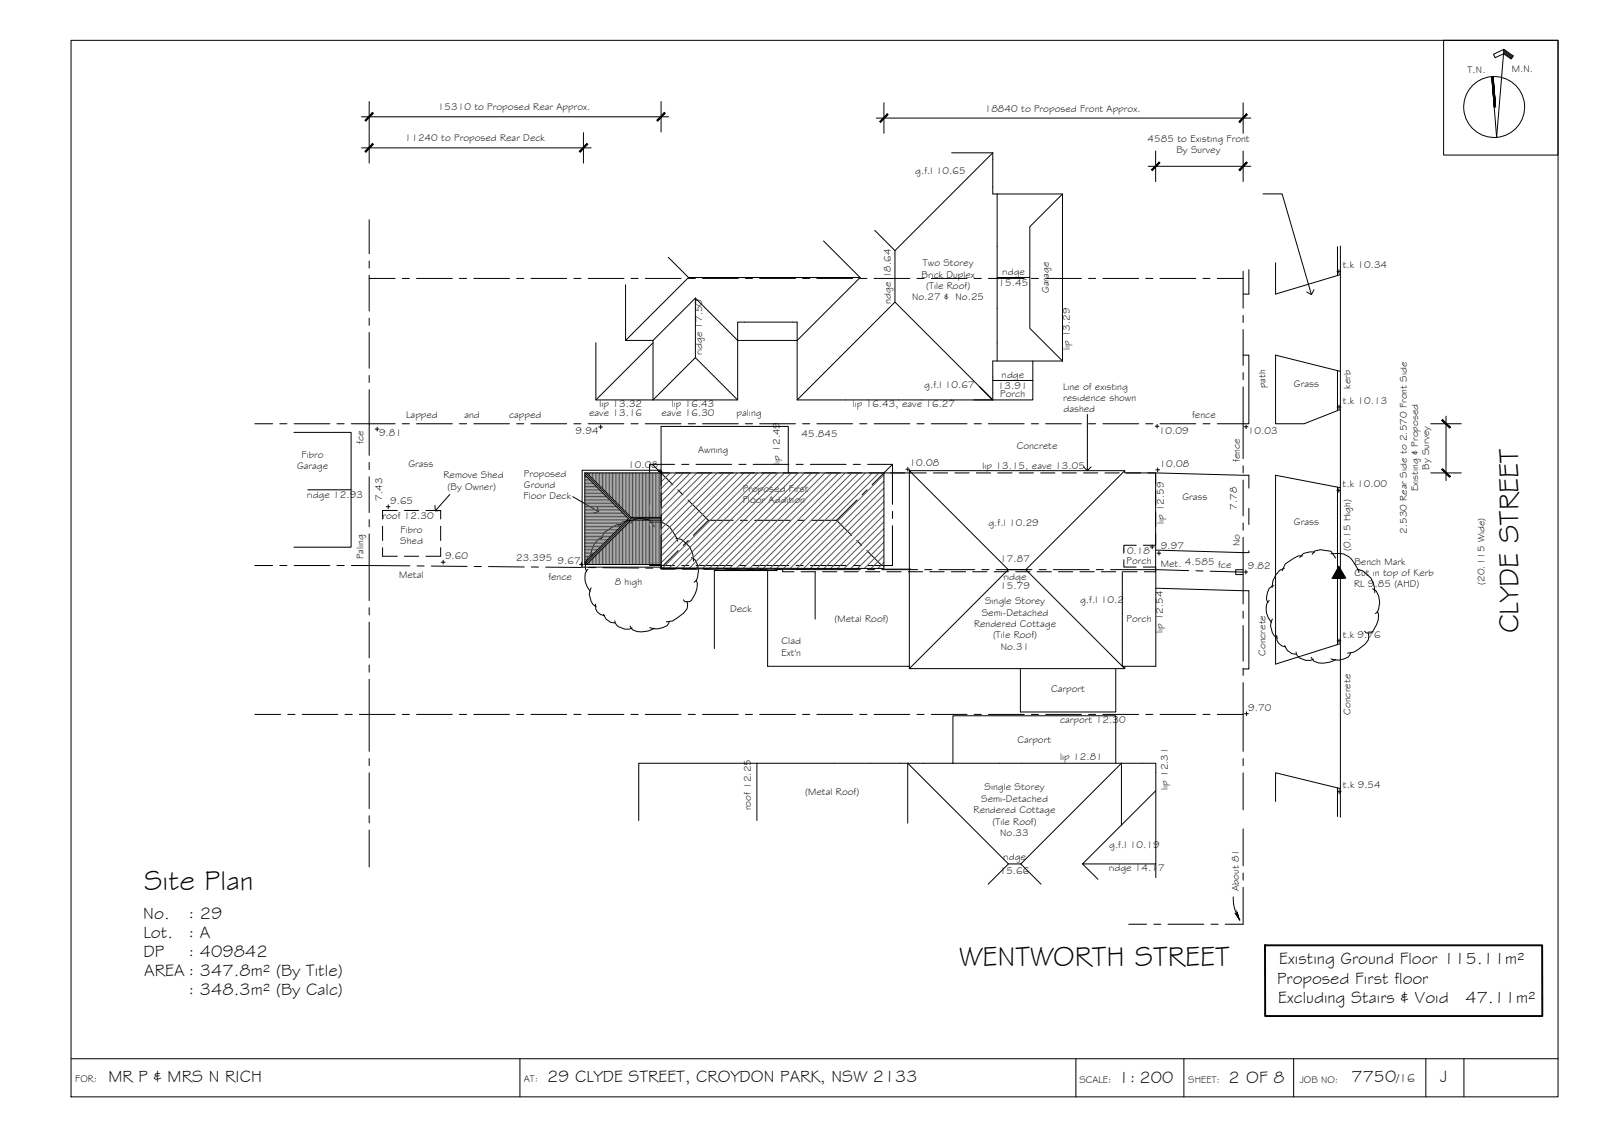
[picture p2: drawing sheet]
<svg xmlns="http://www.w3.org/2000/svg" width="420mm" height="297mm" viewBox="0 0 420 297" stroke-linecap="round" stroke-linejoin="round" font-family="sans-serif">
<!-- layer: BOUNDARY -->
<g fill="none" stroke="#000" stroke-width=".26">
<path d="M96.8 57.6v8.9M96.8 68.4v1.9M96.8 72.2v9.3M96.8 73h6.8M105.5 73h1.9M109.2 73h9.4M120.5 73h1.9M124.3 73h9.3M135.5 73h1.9M139.2 73h9.4M150.5 73h1.9M154.2 73h9.4"/>
<path d="M165.5 73h1.9M169.2 73h9.4M180.5 73h1.9M184.2 73h9.4M195.5 73h1.9M199.2 73h9.4M210.5 73h1.9M214.2 73h9.4M225.5 73h1.9M229.2 73h9.4M240.5 73h1.9M244.2 73h9.4"/>
<path d="M255.5 73h1.9M259.2 73h9.4M270.5 73h1.9M274.2 73h9.4M285.5 73h1.9M289.2 73h9.4M300.5 73h1.9M304.2 73h9.4M315.5 73h1.9M319.2 73h6.8M326 71.1v9.7M96.8 83.4v1.9"/>
<path d="M96.8 87.2v9.3M96.8 98.4v1.9M326 82.7v1.9M326 86.4v9.4M326 97.7v1.8M66.8 111.1h4.7M73.4 111.1h1.9M77.1 111.1h9.4M88.4 111.1h1.9M96.8 102.2v8.9h-4.7M103.6 111.1h-6.8v8.3M105.5 111.1h1.9"/>
<path d="M109.2 111.1h9.4M120.5 111.1h1.9M124.3 111.1h9.3M135.5 111.1h1.9M139.2 111.1h9.4M150.5 111.1h1.9M154.2 111.1h9.4M165.5 111.1h1.9M169.2 111.1h9.4M180.5 111.1h1.9M184.2 111.1h9.4M195.5 111.1h1.9"/>
<path d="M199.2 111.1h9.4M210.5 111.1h1.9M214.2 111.1h9.4M225.5 111.1h1.9M229.2 111.1h9.4M240.5 111.1h1.9M244.2 111.1h9.4M255.5 111.1h1.9M259.2 111.1h9.4M270.5 111.1h1.9M274.2 111.1h9.4M285.5 111.1h1.9"/>
<path d="M289.2 111.1h9.4M300.5 111.1h1.9M304.2 111.1h9.4M315.5 111.1h1.9M319.2 111.1h6.8M326 101.4v18.8M96.8 140v8.3l10.7 .1M96.8 121.2v1.9M96.8 125v9.4M96.8 136.2v1.9M326 122.1v1.9M326 125.9v9.3"/>
<path d="M326 137.1v1.9M66.8 148.3h4.7M73.4 148.3h1.9M77.1 148.3h9.4M88.4 148.3h1.9M92.1 148.3h4.7v9.2M96.8 159.3v1.9M109.4 148.4h1.8M113.1 148.4l9.4 .1M124.4 148.5h1.8M128.1 148.5l9.4 .1M139.4 148.6l1.8 .1"/>
<path d="M143.1 148.7l9.4 .1M154.4 148.8h1.8M158.1 148.8l9.4 .1M169.4 148.9h1.8M173.1 149h9.4M184.4 149.1h1.8M188.1 149.1l9.4 .1M199.4 149.2h1.8M203.1 149.2l22.5 .1M227.5 149.3h1.9M231.3 149.3h9.4M242.5 149.3h1.9"/>
<path d="M246.3 149.3h9.3M257.5 149.3h1.9M261.3 149.3h9.3M272.5 149.3h1.9M276.3 149.3h9.4M287.5 149.3h1.9M291.3 149.3h11.8l8.7 .3M313.7 149.6l1.8 .1M326 140.9v9.1l-8.6-.3M326 150v8.3M96.8 163.1v9.4M96.8 174.3v1.9"/>
<path d="M96.8 178.1v18.9M326 160.2v1.9M326 164v9.3M326 175.2v1.9M326 179v18M66.8 187.3h6.8M75.5 187.3h1.9M79.3 187.3h9.3M90.5 187.3h1.9M94.2 187.3h9.4M96.8 198.9v1.8M105.5 187.3h1.9"/>
<path d="M109.2 187.3h9.4M120.5 187.3h1.9M124.3 187.3h9.3M135.5 187.3h1.9M139.2 187.3h9.4M150.5 187.3h1.9M154.2 187.3h9.4M165.5 187.3h1.9M169.2 187.3h9.4M180.5 187.3h1.9M184.2 187.3h9.4M195.5 187.3h1.9"/>
<path d="M199.2 187.3h9.4M210.5 187.3h1.9M214.2 187.3h9.4M225.5 187.3h1.9M229.2 187.3h9.4M240.5 187.3h1.9M244.2 187.3h9.4M255.5 187.3h1.9M259.2 187.3h9.4M270.5 187.3h1.9M274.2 187.3h9.4M285.5 187.3h1.9"/>
<path d="M289.2 187.3h9.4M300.5 187.3h1.9M304.2 187.3h9.4M315.5 187.3h1.9M319.2 187.3h6.8M326 198.9v1.8M96.8 202.6v9.4M96.8 213.9v1.8M96.8 217.6v9.7M326 202.6v9.7M326 217.3v9.7M326 228.9v1.9"/>
<path d="M326 232.6v9.7h-4.6M296 242.3h4.7M302.6 242.3h1.9M306.4 242.3h9.3M317.6 242.3h1.9"/>
</g>
<!-- layer: BORDER -->
<g fill="none" stroke="#000" stroke-width=".26">
<path d="M18.6 10.6h390v277h-390zM378.6 10.6h30v30.1h-30zM394.4 13.8l2.1 1.5M394.4 13.5l2.2 1.6M394.4 13.2l2.4 1.7M394.4 12.9l2.5 1.8-.6 .8-2-1.4-2.2 1-.4-.9 2.7-1.3-1.9 23.1-1.2-15.9M391.6 20.1l.6 7.9M18.6 277.6h390M136.4 277.6v10M282.2 277.6v10M310.5 277.6v10M339.3 277.6v10"/>
<path d="M374 277.6v10M383.9 277.6v10"/>
<circle cx="391.9" cy="28.1" r="8"/>
</g>
<g fill="#000" stroke="#000" stroke-width=".26">
<path d="M391.3 20.1l.6 8zM391.3 20.1h.2l.4 8z"/>
<path d="M391.5 20.1l.4 8 .3-.1zM391.5 20.1l.7 7.9z"/>
</g>
<!-- layer: ROOFPLAN EXIST. -->
<g fill="none" stroke="#000" stroke-width=".26">
<path d="M249.6 40.1h10.8M260.4 40.1v10.8h1.1M260.4 40.1l-25.7 25.6v13.5M261.5 50.9h17.2v43.8M261.5 50.9v43.8M278.7 50.9l-8.6 8.5v26.7l8.6 8.6M164.1 74.7v14.6h7.2M175.3 67.5l5.3 5.3M180.6 72.8h45l-16.5 16.5h-15.6l-11.1-11.1M180.6 72.8l-16.5 16.5M182.4 78.2l-11.1 11.1M182.4 78.2v15.6"/>
<path d="M216 63.2l9.6 9.6M229.4 60.4l5.3 5.3M261.5 72.8h8.6M156.3 89.9v15h15l11.1-11.1 11.1 11.1M171.3 89.3v15.6h22.2v-20.5h15.6v20.5h51.3v-10.2h18.3M171.3 89.9l-15 15M260.4 99.8h10.5M270.9 94.7v10.2h-15.5M77.1 113.4h15v30.1h-15M173.4 111.8h33.3v12.2M256.8 101.3l3.6 3.6-25.7-25.7-25.6 25.7M80.7 128.4h11.4"/>
<path d="M231.9 124h7.2M238.5 123.4v51.9M295 123.4l-26 25.9h-4.6M201.3 149.6h-13.9v20.4M201.3 149.6v25.1h37.2M201.3 149.6h2.5M213.8 149.9v12.4M231.9 149.2h7M264.4 149.3l-25.9-25.9h56.5v.6h8.1v50.7h-8.7M264.4 149.3l-25.9 26h56.5v-.6M269 149.3l26 26M294.4 149.9v24.8"/>
<path d="M267.6 175.3v11.4h25v-11.4M294.4 174.7h.1M198.5 215.1v-15h104.6v30M198.5 200.1h-31v15M238.1 215.8v-15.7l26.4 26.4h3.2M249.9 200.1v-12.4h42.7v12.4M294.1 200.6v15.7M294.1 200.1l-26.4 26.4M303.1 207.3l-19.2 19.2h19.2M264.5 226.5l-5.3 5.3M267.7 226.5l5.3 5.3M283.9 226.5l4.1 4"/>
</g>
<!-- layer: EXISTING -->
<g fill="none" stroke="#000" stroke-width=".26">
<path d="M327.5 70.7v6.4h-1.5M350.8 64.7v7.5M351.5 64.5v7.5l-17 5.1v-8.2M351.5 72v25.4M326 93.1h1.5v18h-1.5M350.8 97.2v10.4M351.5 107.4v-10l-17-4.3v18h7.5l9.5-3.7v20.5l-17-3.3v49.5l17-5.3v-40.9M100.3 138v3.7M104.2 133.8h-3.9v2.3M106.1 133.8h3.7M111.7 133.8h3.9v2.3M115.6 138v3.7"/>
<path d="M173.4 129.2v3.7M173.4 134.8v3.7M175.4 124h-2v3.3M177.3 124h3.7M182.9 124h3.8M188.6 124h3.7M194.2 124h3.7M199.8 124h3.7M205.4 124h3.8M211.1 124h3.7M216.7 124h3.7M222.3 124h3.7"/>
<path d="M227.9 124h3.8M233.6 124h3.7M239.2 124h3.7M244.8 124h3.7M250.4 124h3.8M256.1 124h3.7M261.7 124h3.7M267.3 124h3.7M272.9 124h3.8M278.6 124h3.7M284.2 124h3.7M289.8 124h3.7"/>
<path d="M295.4 124h3.8M301.1 124h2v2.8M303.1 139.9v3.1h-3.2M303.1 128.7v3.8M303.1 134.3v3.8M303.1 124l24.4 .6v3.4M327.5 133.3v4.2M350.8 127.7v41.3M100.3 143.6v2.2h3.9M106.1 145.8h3.7M115.6 143.6v2.2h-3.9M173.4 140.4v8.8h3.7"/>
<path d="M179 149.2h3.8M184.6 149.2h3.8M190.3 149.2h3.7M195.9 149.2h3.7M201.5 149.2h3.8v.7h2.9M210.1 149.9h3.8M215.7 149.9h3.8M221.4 149.9h3.7M227 149.9h3.7M232.6 149.9h3.8M238.2 149.9h3.8M243.9 149.9h3.7"/>
<path d="M249.5 149.9h3.7M255.1 149.9h3.8M260.7 149.9h3.8M266.4 149.9h3.7M272 149.9h3.7M277.6 149.9h3.8M283.2 149.9h3.8M288.9 149.9h3.7M294.5 149.9h3.7M294.8 146.7v2h3.2M298 143h-3.2v1.9M299.9 148.7h3.2v1.2h-3"/>
<path d="M303.1 144.2l22.9 .7M303.1 154.2l22.9 .7M326 149.4h-1.9v1.2h1.9M327.5 154.9v20.5h-1.5M327.5 144.4v.5M351.5 168.8v37.9l-17-4.1v7.5M350.8 206.6v7.5M351.5 206.7v7.5"/>
</g>
<!-- layer: ROOFPLAN NEW -->
<g fill="none" stroke="#000" stroke-width=".26">
<path d="M170.4 137.8v10.5h6.5M170.4 134.1v1.8M171.1 121.7l5.4 5.4M176.9 121.7h-6.5v10.5M177.8 128.4l1.3 1.3M178.8 121.7h1.9M180.5 131.1l5.3 5.3h6.5M182.5 121.7h9.4M185.8 136.4l-4 3.9M193.8 121.7h1.9M194.2 136.4h1.8M197.5 121.7h9.4"/>
<path d="M197.9 136.4h9.4M208.8 121.7h1.9M209.2 136.4h1.8M212.5 121.7h9.4M212.9 136.4h6.5M219.4 136.4l4 3.9M223.8 121.7h1.9M224.8 131.1l-5.4 5.3M227.4 128.4l-1.3 1.3M227.5 121.7h6.6M234.1 137.8v10.5h-6.6M234.1 121.7l-5.4 5.4"/>
<path d="M234.1 121.7v10.5M234.1 134.1v1.8M177.9 144.3l-4 4M178.8 148.3h1.9M180.5 141.7l-1.3 1.3M182.5 148.3h9.4M193.8 148.3h1.9M197.5 148.3h9.4M208.8 148.3h1.9M212.5 148.3h9.4M223.8 148.3h1.9M224.7 141.7l1.3 1.3"/>
<path d="M227.3 144.3l4 4"/>
</g>
<!-- layer: 0.13 -->
<g fill="none" stroke="#000" stroke-width=".26">
<path d="M162.9 137.5h-1.1l-3.4 2.1-.8 1.8M165.5 137.1l.7-.9 1.4-.3 2.8 .4 1.2 1.8M166.1 136.6l-1.2-.1-1.7 .4-1 1M170.4 137a5.1 5.1 0 0 1 6.1 2.4l1 1.7 .3 .8M154.2 149.3a3 3 0 0 0-.7 3.2l.5 1.3 .8 1.2M155 154.1a3.7 3.7 0 0 0 1.3 5M155.4 145.4h-.4l-.8 .6a3.4 3.4 0 0 0-.3 3.8M156.2 158.4v.5a2.29 2.29 0 0 0 2.3 2.5M158.2 140.8a5.2 5.2 0 0 0-3.3 5.1M177.3 141.1a5.3 5.3 0 0 1 3.9 3.1l.5 1.3 .2 1.6M180.2 157.7l.1 .9-.1 1-.9 1.1-2.8 2.1-1.7 .2M181.3 146.2a3.5 3.5 0 0 1 1.9 3.5l-.2 1.7-.4 .8-.6 .4"/>
<path d="M182.5 152.1a3.9 3.9 0 0 1-.1 3.5l-1.1 1.8-.5 .3h-1.2l-.4-.4M332.9 157.5a3.1 3.1 0 0 0-.7 3.2l.4 1.3 .8 1.2M334.1 153.6a2.21 2.21 0 0 0-1.7 1.8l-.2 1.3 .4 1.3M336.9 149a5.2 5.2 0 0 0-3.3 5.1M341.6 145.7h-1.1l-3.4 2.1-.8 1.8M344.1 145.3l.8-.9 1.4-.3 2.8 .4 1.2 1.8M344.8 144.8l-1.2-.1-1.7 .4-1 1M349.1 145.2a5.1 5.1 0 0 1 6 2.4l1.1 1.7 .2 .8M355.9 149.3a5.4 5.4 0 0 1 4 3.1l.5 1.3 .2 1.7M360 154.4l.9 .5a5.5 5.5 0 0 1 .4 5.6l-.6 .4M158.3 161.1a3.1 3.1 0 0 0 3 2.2M161.3 162.8v.5a3.2 3.2 0 0 0 4.5 1.3"/>
<path d="M165.2 164.1a2.56 2.56 0 0 0 3.1 1.6l1.7-.3 1.7-.7M175.5 162.9l-.1 .5-.5 .7a5 5 0 0 1-4.5 .4M333.7 162.3a3.7 3.7 0 0 0 1.3 5M334.8 166.6l.1 .5a2.28 2.28 0 0 0 2.3 2.5M336.9 169.3a3.1 3.1 0 0 0 3 2.2M339.9 171l.1 .5a3.2 3.2 0 0 0 4.5 1.3M343.9 172.3a2.54 2.54 0 0 0 3.1 1.6l1.7-.3 1.7-.7M354.2 171.1l-.1 .5a4.4 4.4 0 0 1-4.5 1.3l-.5-.2M358.8 165.9l.2 .9-.2 1-.8 1.1-2.9 2.1-1.7 .2M361.2 160.3a3.8 3.8 0 0 1-.2 3.5l-1 1.8-.5 .3h-1.2l-.4-.4"/>
</g>
<!-- layer: TEXT -->
<path d="M323.4 235.1l.2 2.3 .7 2.1 .3-.1-.1-.3M323.9 239.4l1.3 1.9" fill="none" stroke="#000" stroke-width=".26"/>
<g fill="#000" stroke="#000" stroke-width=".26">
<path d="M324.4 239.5l.2-.1v.9zM324.8 240.4l.4 .9z"/>
<path d="M351.1 148.5l1.8 3h-3.5zM349.4 151.5h3.5z"/>
<path d="M324.6 239.4l.1 1zM324.6 239.4l.1 1z"/>
<path d="M324.4 239.5l.2 .8zM324.1 239.6l.3 .4v-.5z"/>
<path d="M324.6 239.9l.1 .5zM324.6 239.9l.1 .5z"/>
<path d="M324.7 240l.1 .6zM324.7 240l.1 .6z"/>
</g>
<!-- layer: BLD_ADJ -->
<path d="M294.1 200.1v.5" fill="none" stroke="#545454" stroke-width=".26"/>
<!-- layer: BLD_01 -->
<path d="M173.4 149.1l27.9 .1" fill="none" stroke="#000" stroke-width=".26"/>
<!-- layer: Detail -->
<path d="M326 144.9h1.5M326 154.9h1.5" fill="none" stroke="#000" stroke-width=".26"/>
<!-- layer: HGTS_11 -->
<g fill="none" stroke="#000" stroke-width=".26">
<path d="M350.7 71.2h.9M351.2 70.7v1M98.4 112.5h1M98.9 112v1M157 111.9h1M157.5 111.4v1M303 111.8h1M303.5 111.2v1M326.3 111.9h1M326.8 111.4v1M350.7 106.7h1M351.2 106.2v1"/>
<path d="M101.3 132.8h1M101.8 132.3v1M172.6 123.6h1M173.1 123.1v1M237.6 123h1M238.1 122.5v1M303.1 123.2h1M303.6 122.7v1M350.6 128.6h1M351.1 128.1v1M115.7 147.4h1M116.2 146.9v1"/>
<path d="M152 148h1M152.5 147.5v1M301.7 143.4h1M302.2 142.9v1M303.5 145h.9M304 144.5v1M326.2 150h1M326.8 149.5v1M350.7 168h1M351.2 167.5v1M326.4 187.1h1M326.9 186.6v1"/>
<path d="M350.7 207.6h1M351.2 207.1v1"/>
</g>
<!-- layer: 0 -->
<path d="M331.2 50.8h5.1l7.6 26.4M344.6 76l-.7 1.2-1.2-.6M285.2 108.6v14.8M114.1 132.5l.1 1.4h1.4M118 129.6l-3.8 4.3M150.2 130.2l6.8 3.9M156.6 132.8l.4 1.3-1.4 .4M284.2 122.4l1 1 1-1" fill="none" stroke="#000" stroke-width=".26"/>
<!-- layer: DIMENSION -->
<g fill="none" stroke="#000" stroke-width=".26">
<path d="M94.8 30.6h80.6M94.8 38.8h60.2M96.8 26.6v8M96.8 34.8v8M153 34.8v8M173.4 26.6v8M229.8 31h98.2M231.8 27v8M303.1 39.6v8M326 27v8M326 39.6v8M301.1 43.6h26.9"/>
<path d="M375.2 111.1h8.1M379.3 109.1v16.9M375.2 124h8.1"/>
</g>
<!-- layer: 0 -->
<g fill="#000" stroke="#000" stroke-width=".26">
<path d="M97.7 29.5l-1.8 2.2 2-2zM97.7 29.5l-1.8 2.2-.2-.2z"/>
<path d="M97.7 37.6l-1.8 2.3 2-2zM97.7 37.6l-1.8 2.3-.2-.2z"/>
<path d="M153.9 37.6l-2 2.1 .2 .2zM153.9 37.6l.2 .3-2 2z"/>
<path d="M174.3 29.5l-2 2 .2 .2zM174.3 29.5l.2 .2-2 2z"/>
<path d="M232.7 29.9l-1.8 2.2 2-2zM232.7 29.9l-1.8 2.2-.2-.3z"/>
<path d="M324.9 31.8l.2 .3 1.8-2.2zM326.9 29.9l.2 .2-2 2z"/>
<path d="M304 42.5l-1.8 2.2 2-2zM302 44.5l2-2-1.8 2.2z"/>
<path d="M324.9 44.5l.2 .2 1.8-2.2zM326.9 42.5l.2 .2-2 2z"/>
<path d="M378.1 110.2l2.1 2 .2-.2zM378.1 110.2l.3-.2 2 2z"/>
<path d="M378.1 123.1l2.3 1.8-2-2zM378.1 123.1l2.3 1.8-.2 .2z"/>
</g>
<!-- layer: NEWWORK -->
<path d="M173.4 111.8v12.2M153.4 124h20M153.4 124v24M153.4 124.5l11.5 11.5-11.5 11.5M153.4 124l12 12M153.9 124l11.6 11.7h7.9M165.4 136l-12 12M165.4 136h8M173.4 124h58.4v25l-58.4-.1zM173.4 123.3h-20.7v25.4h20.7M173.4 136.3h-7.9l-11.6 11.7M153.4 148h20" fill="none" stroke="#000" stroke-width=".26"/>
<!-- layer: TEXT -->
<path d="M331.8 247.8h72.7v18.6h-72.7z" fill="none" stroke="#000" stroke-width=".51"/>
<!-- layer: HATCH -->
<g fill="none" stroke="#545454" stroke-width=".26">
<path d="M153.4 139.9h7.6M153.4 139.5h7.9M153.4 139.2h8.3M153.4 138.8h8.7M153.4 138.4h9.1M153.4 138h9.4M153.4 137.7h9.8M153.4 137.3h10.2M153.4 136.9h10.6M153.4 136.5h10.9M153.4 136.2h11.3M153.4 135.8h11.3"/>
<path d="M153.4 135.4h10.9M153.4 135h10.5M153.4 134.7h10.1M153.4 134.3h9.8M153.4 133.9h9.4M153.4 133.5h9M153.4 133.2h8.6M153.4 132.8h8.3M153.4 132.4h7.9M153.4 132h7.5M153.4 131.6h7.1M153.4 131.3h6.8"/>
<path d="M153.4 130.9h6.4M153.4 130.5h6M153.4 130.2h5.7M153.4 129.8h5.3M153.4 129.4h4.9M153.4 129h4.5M153.4 128.7h4.2M153.4 128.3h3.8M153.4 127.9h3.4M153.4 127.5h3M153.4 127.2h2.6M153.4 126.8h2.3"/>
<path d="M153.4 126.4h1.9M153.4 126h1.5M153.4 125.7h1.1M153.4 125.3h.8M153.4 124.9h.4M153.4 124.5h.1M153.9 124h.1M154.2 124v.4M154.6 124v.7M155 124v1.1M155.4 124v1.5M155.8 124v1.9"/>
<path d="M156.1 124v2.3M156.5 124v2.6M156.9 124v3M157.3 124v3.4M157.6 124v3.8M158 124v4.1M158.4 124v4.5M158.8 124v4.9M159.1 124v5.3M159.5 124v5.6M159.9 124v6M160.3 124v6.4"/>
<path d="M160.6 124v6.8M161 124v7.1M161.4 124v7.5M161.8 124v7.9M162.1 124v8.3M162.1 139.7v8.3M162.5 124v8.6M162.5 139.4v8.6M162.9 124v9M162.9 139v9M163.3 124v9.4M163.3 138.6v9.4"/>
<path d="M163.6 124v9.8M163.6 138.2v9.8M164 124v10.1M164 137.9v10.1M164.4 124v10.5M164.4 137.5v10.5M164.7 124v10.9M164.7 137.1v10.9M165.1 124v11.2M165.1 136.7v11.3M165.5 124v11.6M165.5 136.4v11.6"/>
<path d="M165.9 124v11.7M165.9 136.3v11.7M166.3 124v11.7M166.3 136.3v11.7M166.6 124v11.7M166.6 136.3v11.7M167 124v11.7M167 136.3v11.7M167.4 124v11.7M167.4 136.3v11.7M167.8 124v11.7M167.8 136.3v11.7"/>
<path d="M168.1 124v11.7M168.1 136.3v11.7M168.5 124v11.7M168.5 136.3v11.7M168.9 124v11.7M168.9 136.3v11.7M169.3 124v11.7M169.3 136.3v11.7M169.6 124v11.7M169.6 136.3v11.7M170 124v11.7M170 136.3v11.7"/>
<path d="M170.4 124v11.7M170.4 136.3v11.7M170.8 124v11.7M170.8 136.3v11.7M171.1 124v11.7M171.1 136.3v11.7M171.5 124v11.7M171.5 136.3v11.7M171.9 124v11.7M171.9 136.3v11.7M172.3 124v11.7M172.3 136.3v11.7"/>
<path d="M172.6 124v11.7M172.6 136.3v11.7M173 124v11.7M173 136.3v11.7M174 124l-.6 .6M175.7 124l-2.3 2.3M177.5 124l-4.1 4.1M179.2 124l-5.8 5.9M181 124l-7.6 7.6M182.8 124l-9.4 9.4M184.6 124l-11.2 11.2M186.3 124l-12.9 12.9"/>
<path d="M188.1 124l-14.7 14.7M189.9 124l-16.5 16.5M191.6 124l-18.2 18.2M193.4 124l-20 20M195.2 124l-21.8 21.8M196.9 124l-23.5 23.5M198.7 124l-24.9 24.9M200.5 124l-24.9 24.9M202.2 124l-24.9 24.9M204 124l-24.9 24.9M205.8 124l-25 24.9M207.5 124l-24.9 24.9"/>
<path d="M209.3 124l-24.9 24.9M211.1 124l-25 24.9M212.8 124l-24.9 24.9M214.6 124l-24.9 24.9M216.4 124l-25 24.9M218.1 124l-24.9 25M219.9 124l-25 25M221.7 124l-25 25M223.4 124l-24.9 25M225.2 124l-25 25M227 124l-25 25M228.8 124l-25 25"/>
<path d="M230.5 124l-25 25M231.8 124.5l-24.5 24.5M231.8 126.2l-22.8 22.8M231.8 128l-21 21M231.8 129.7l-19.2 19.3M231.8 131.5l-17.5 17.5M231.8 133.3l-15.7 15.7M231.8 135.1l-13.9 13.9M231.8 136.8l-12.2 12.2M231.8 138.6l-10.4 10.4M153.4 147.4h.1M153.4 147h.4"/>
<path d="M153.4 146.7h.8M153.4 146.3h1.2M153.4 145.9h1.6M153.4 145.5h1.9M153.4 145.2h2.3M153.4 144.8h2.7M153.4 144.4h3.1M153.4 144h3.5M153.4 143.7h3.8M153.4 143.3h4.2M153.4 142.9h4.6M153.4 142.5h5"/>
<path d="M153.4 142.2h5.3M153.4 141.8h5.7M153.4 141.4h6.1M153.4 141h6.4M153.4 140.7h6.8M153.4 140.3h7.2M153.9 148h.1M154.2 147.6v.4M154.6 147.2v.8M155 146.9v1.1M155.4 146.5v1.5M155.8 146.1v1.9"/>
<path d="M156.1 145.7v2.3M156.5 145.4v2.6M156.9 145v3M157.3 144.6v3.4M157.6 144.2v3.8M158 143.9v4.1M158.4 143.5v4.5M158.8 143.1v4.9M159.1 142.7v5.3M159.5 142.4v5.6M159.9 142v6M160.3 141.6v6.4"/>
<path d="M160.6 141.2v6.8M161 140.9v7.1M161.4 140.5v7.5M161.8 140.1v7.9M231.8 140.4l-8.6 8.6M231.8 142.1l-6.9 6.9M231.8 143.9l-5.1 5.1M231.8 145.7l-3.3 3.3M231.8 147.4l-1.6 1.6"/>
</g>
<g font-size="7.5">
<text x="398.3" y="166.1" transform="rotate(-90 398.3 166.1)">CLYDE STREET</text>
<text x="37.8" y="233.3">Site Plan</text>
<text x="251.6" y="253.2">WENTWORTH STREET</text>
</g>
<g font-size="4.5">
<text x="37.6" y="240.8">No.</text>
<text x="37.6" y="245.8">Lot.</text>
<text x="49.4" y="240.8">: 29</text>
<text x="49.4" y="245.8">: A</text>
<text x="37.6" y="250.9">DP</text>
<text x="49.4" y="250.9">: 409842</text>
<text x="37.8" y="255.9">AREA : 347.8m² (By Title)</text>
<text x="334.9" y="258">Proposed First floor</text>
<text x="335.5" y="252.8">Existing Ground Floor 115.11m²</text>
<text x="49.4" y="260.9">: 348.3m² (By Calc)</text>
<text x="335.2" y="263">Excluding Stairs &amp; Void</text>
<text x="384.4" y="263">47.11m²</text>
<text x="28.4" y="283.6">MR P &amp; MRS N RICH</text>
<text x="143.5" y="283.6">29 CLYDE STREET, CROYDON PARK, NSW 2133</text>
<text x="293.4" y="283.9">1: 200</text>
<text x="322.2" y="283.9">2 OF 8</text>
<text x="354.4" y="283.8">7750</text>
<text x="377.7" y="283.8">J</text>
</g>
<text font-size="3.2" x="366.2" y="283.8">/16</text>
<g font-size="2.6">
<text x="384.9" y="19">T.N.</text>
<text x="396.5" y="18.7">M.N.</text>
<text x="114.9" y="28.9">15310 to Proposed Rear Approx.</text>
<text x="258.3" y="29.3">18840 to Proposed Front Approx.</text>
<text x="106.2" y="37.1">11240 to Proposed Rear Deck</text>
<text x="301" y="37.3">4585 to Existing Front</text>
<text x="308.6" y="40.2">By Survey</text>
<text x="240.1" y="45.7">g.f.l 10.65</text>
<text x="242" y="69.8">Two Storey</text>
<text x="352.2" y="70.4">t.k 10.34</text>
<text x="241.7" y="72.8">Brick Duplex</text>
<text x="242.9" y="75.7">(Tile Roof)</text>
<text x="261.9" y="74.9">15.45</text>
<text x="262.8" y="72.1">ridge</text>
<text x="275" y="76.8" transform="rotate(-90 275 76.8)">Garage</text>
<text x="233.7" y="79.8" transform="rotate(-90 233.7 79.8)">ridge 18.64</text>
<text x="239.2" y="78.8">No.27 &amp; No.25</text>
<text x="184.1" y="93.1" transform="rotate(-90 184.1 93.1)">ridge 17.50</text>
<text x="280.6" y="91.9" transform="rotate(-90 280.6 91.9)">lip 13.29</text>
<text x="242.4" y="101.8">g.f.l 10.67</text>
<text x="261.7" y="101.9">13.91</text>
<text x="262.6" y="99.1">ridge</text>
<text x="331.9" y="101.8" transform="rotate(-90 331.9 101.8)">path</text>
<text x="339.4" y="101.4">Grass</text>
<text x="354.2" y="101.9" transform="rotate(-90 354.2 101.9)">kerb</text>
<text x="157.2" y="106.8">lip 13.32</text>
<text x="176.2" y="106.8">lip 16.43</text>
<text x="223.6" y="106.8">lip 16.43, eave 16.27</text>
<text x="262.3" y="104.2">Porch</text>
<text x="278.8" y="102.2">Line of existing</text>
<text x="278.9" y="105.1">residence shown</text>
<text x="352.2" y="105.8">t.k 10.13</text>
<text x="106.6" y="109.7">Lapped</text>
<text x="121.8" y="109.7">and</text>
<text x="133.5" y="109.7">capped</text>
<text x="150.9" y="113.8">9.94</text>
<text x="154.5" y="109">eave 13.16</text>
<text x="173.5" y="109">eave 16.30</text>
<text x="193.2" y="108.9">paling</text>
<text x="278.9" y="108">dashed</text>
<text x="304" y="113.7">10.09</text>
<text x="312.7" y="109.7">fence</text>
<text x="327.3" y="113.8">10.03</text>
<text x="95.3" y="116.3" transform="rotate(-90 95.3 116.3)">fce</text>
<text x="99.4" y="114.4">9.81</text>
<text x="183.1" y="118.8">Awning</text>
<text x="210.2" y="114.5">45.845</text>
<text x="266.7" y="117.7">Concrete</text>
<text x="77.9" y="123">Garage</text>
<text x="79.1" y="120">Fibro</text>
<text x="107.1" y="122.3">Grass</text>
<text x="116.3" y="125.4">Remove Shed</text>
<text x="137.4" y="125">Proposed</text>
<text x="164.8" y="122.8">10.08</text>
<text x="204.5" y="121.8" transform="rotate(-90 204.5 121.8)">lip 12.49</text>
<text x="238.6" y="122.2">10.08</text>
<text x="257.7" y="123.1">lip 13.15, eave 13.05</text>
<text x="304.1" y="122.3">10.08</text>
<text x="325.2" y="121.1" transform="rotate(-90 325.2 121.1)">fence</text>
<text x="374.9" y="123.2" transform="rotate(-90 374.9 123.2)">By Survey</text>
<text x="80.5" y="130.5">ridge 12.93</text>
<text x="100.2" y="131.3" transform="rotate(-90 100.2 131.3)">7.43</text>
<text x="117.4" y="128.3">(By Owner)</text>
<text x="137.3" y="130.8">Floor Deck</text>
<text x="137.4" y="127.9">Ground</text>
<text x="194.8" y="132">Floor Addition</text>
<text x="194.8" y="129.1">Proposed First</text>
<text x="310.1" y="131.2">Grass</text>
<text x="352.1" y="127.8">t.k 10.00</text>
<text x="371.9" y="128.7" transform="rotate(-90 371.9 128.7)">Existing &amp; Proposed</text>
<text x="100.3" y="136.1">roof 12.30</text>
<text x="102.3" y="132">9.65</text>
<text x="259.2" y="137.9">g.f.l 10.29</text>
<text x="305.2" y="137.5" transform="rotate(-90 305.2 137.5)">lip 12.59</text>
<text x="324.4" y="133.6" transform="rotate(-90 324.4 133.6)">7.78</text>
<text x="339.4" y="137.5">Grass</text>
<text x="105" y="142.7">Shed</text>
<text x="105.1" y="139.7">Fibro</text>
<text x="304.4" y="143.8">9.97</text>
<text x="325.2" y="143.3" transform="rotate(-90 325.2 143.3)">No</text>
<text x="369" y="140" transform="rotate(-90 369 140)">2.530 Rear Side to 2.570 Front Side</text>
<text x="95.3" y="146.7" transform="rotate(-90 95.3 146.7)">Paling</text>
<text x="116.7" y="146.6">9.60</text>
<text x="135.3" y="147">23.395</text>
<text x="146.2" y="147.8">9.67</text>
<text x="262.3" y="147.2">17.87</text>
<text x="293.8" y="145.3">10.18</text>
<text x="295.5" y="147.8">Porch</text>
<text x="304.4" y="148.5">Met. 4.585 fce</text>
<text x="327.2" y="149.1">9.82</text>
<text x="354.2" y="144.3" transform="rotate(-90 354.2 144.3)">(0.15 High)</text>
<text x="355.2" y="148.2">Bench Mark</text>
<text x="104.7" y="151.6">Metal</text>
<text x="143.8" y="152">fence</text>
<text x="161.2" y="153.3">8 high</text>
<text x="262.3" y="154.4">15.79</text>
<text x="263.2" y="152.1">ridge</text>
<text x="355.2" y="154">RL 9.85 (AHD)</text>
<text x="355.2" y="151.1">Cut in top of Kerb</text>
<text x="389.3" y="153.3" transform="rotate(-90 389.3 153.3)">(20.115 Wide)</text>
<text x="191.5" y="160.5">Deck</text>
<text x="257.5" y="161.4">Semi-Detached</text>
<text x="258.3" y="158.4">Single Storey</text>
<text x="283.3" y="158.1">g.f.l 10.2</text>
<text x="218.9" y="163.2">(Metal Roof)</text>
<text x="255.5" y="164.4">Rendered Cottage</text>
<text x="260.4" y="167.4">(Tile Roof)</text>
<text x="295.5" y="163.2">Porch</text>
<text x="305" y="166" transform="rotate(-90 305 166)">lip 12.54</text>
<text x="352.2" y="167.2">t.k 9.76</text>
<text x="205" y="168.9">Clad</text>
<text x="205" y="171.9">Ext'n</text>
<text x="262.5" y="170.4">No.31</text>
<text x="331.9" y="172" transform="rotate(-90 331.9 172)">Concrete</text>
<text x="275.7" y="181.5">Carport</text>
<text x="278" y="189.5">carport 12.30</text>
<text x="327.4" y="186.3">9.70</text>
<text x="354.2" y="187.4" transform="rotate(-90 354.2 187.4)">Concrete</text>
<text x="266.8" y="194.7">Carport</text>
<text x="278" y="199.2">lip 12.81</text>
<text x="211.2" y="208.5">(Metal Roof)</text>
<text x="258.2" y="207.2">Single Storey</text>
<text x="306.3" y="207.2" transform="rotate(-90 306.3 207.2)">lip 12.31</text>
<text x="352.2" y="206.7">t.k 9.54</text>
<text x="196.9" y="212.4" transform="rotate(-90 196.9 212.4)">roof 12.25</text>
<text x="255.3" y="213.2">Rendered Cottage</text>
<text x="257.4" y="210.2">Semi-Detached</text>
<text x="260.3" y="216.2">(Tile Roof)</text>
<text x="262.3" y="219.2">No.33</text>
<text x="263.1" y="225.4">ridge</text>
<text x="290.9" y="222.2">g.f.l 10.19</text>
<text x="262.2" y="229.1">15.66</text>
<text x="290.8" y="228.4">ridge 14.17</text>
<text x="324.9" y="233.7" transform="rotate(-90 324.9 233.7)">About 81</text>
<text x="19.8" y="283.8">FOR:</text>
<text x="137.4" y="283.6">AT:</text>
<text x="283.1" y="283.9">SCALE:</text>
<text x="311.6" y="283.9">SHEET:</text>
<text x="340.9" y="283.9">JOB NO:</text>
</g>
</svg>
